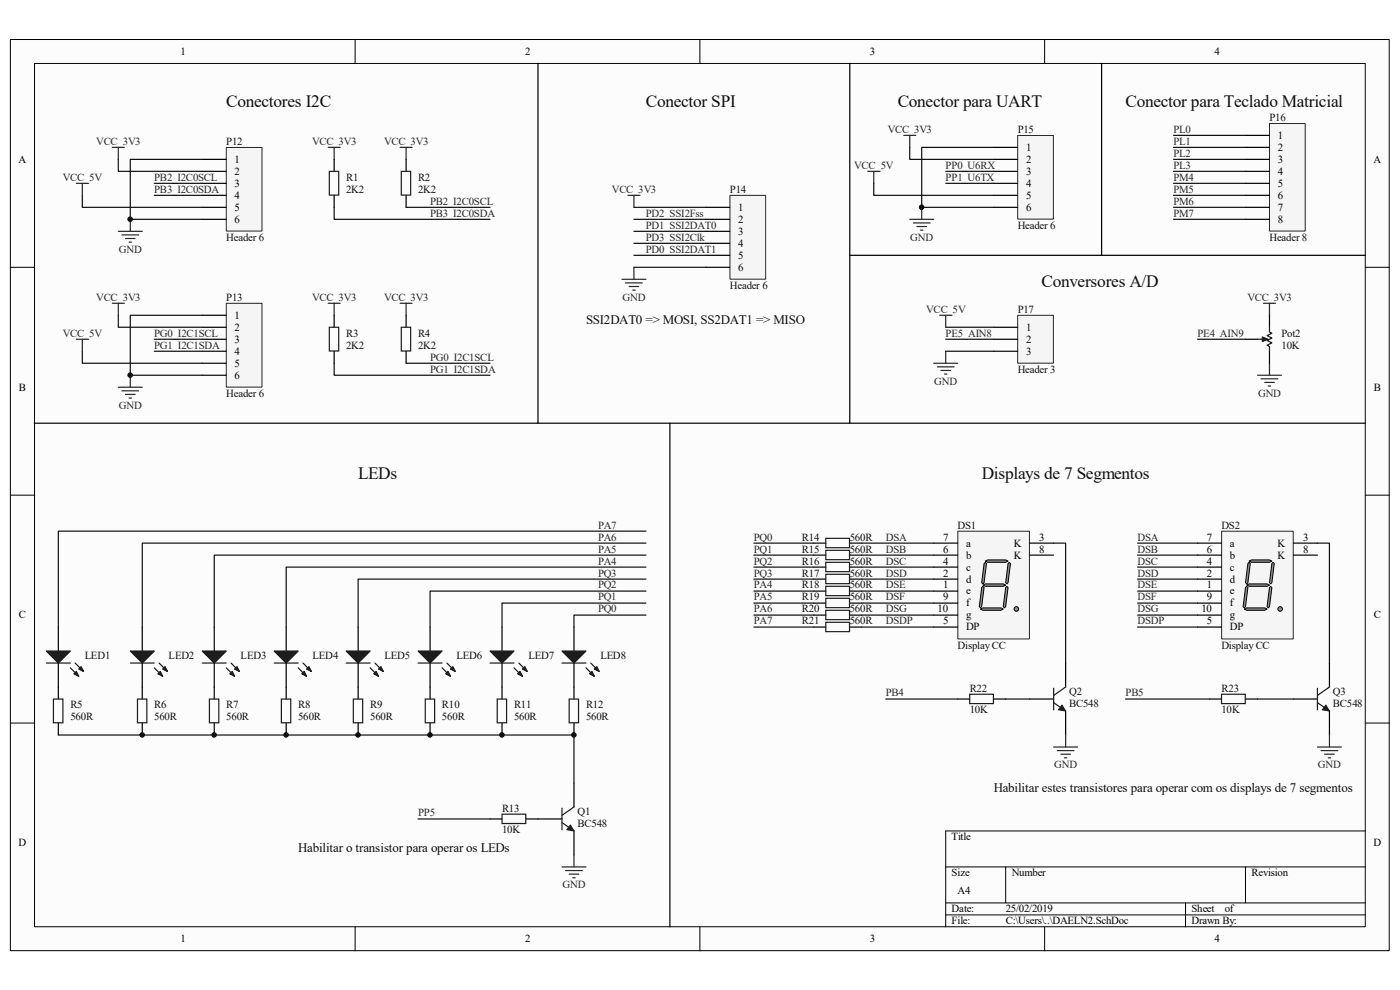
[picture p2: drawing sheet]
<svg xmlns="http://www.w3.org/2000/svg" width="297mm" height="210mm" viewBox="0 0 297 210" stroke-linecap="round" stroke-linejoin="round" font-family="sans-serif">
<path d="M2.2 8.4h292.5v193.3h-292.5z" fill="#fcfcfc"/>
<path d="M2.2 8.4h292.5v193.3h-292.5z" fill="none" stroke="#000" stroke-width=".21"/>
<path d="M7.4 13.5h282.2v183.1h-282.2z" fill="#fcfcfc"/>
<g fill="none" stroke="#000" stroke-width=".21">
<path d="M7.3 13.5h282.3v183.1h-282.3zM75.3 8.4v5.1M148.5 8.4v5.1M221.6 8.4v5.1M2.2 56.7h5.1M289.7 56.7h5.1M2.2 105h5.1M289.7 105h5.1M2.2 153.4h5.1M289.7 153.4h5.1M289.7 176.3h-89.1v20.3M75.3 196.6v5.1"/>
<path d="M148.5 196.6v5.1M200.6 183.9h89.1M200.6 191.5h89.1M200.6 194.1h89.1M213.4 183.9v7.6M221.6 196.6v5.1M251.5 191.5v5.1M264.2 183.9v7.6"/>
</g>
<g fill="none" stroke="#262626" stroke-width=".25">
<path d="M23.8 31.3h2.6M25.1 31.3v2.5M69.6 31.3h2.6M70.9 31.3v2.5M84.9 31.3h2.5M86.2 31.3v2.5M191.7 28.7h2.6M193 28.7v2.6M25.1 49.1h5.1M25.9 49.8h3.5M26.6 50.6h2.1M27.4 51.4h.5"/>
<path d="M27.6 46.5v2.6M131.9 59.2h5.1M133.2 41.4h2.6M134.5 41.4v2.6M134.5 56.7v2.5M193 46.5h5.1M193.8 47.3h3.5M194.5 48.1h2.1M195.3 48.8h.5M195.5 44v2.5M23.8 64.3h2.6M25.1 64.3v2.6"/>
<path d="M27.6 79.6v2.5M69.6 64.3h2.6M70.9 64.3v2.6M84.9 64.3h2.5M86.2 64.3v2.6M132.7 60h3.6M133.5 60.8h2M134.2 61.5h.5M198.1 77.1h5.1M198.9 77.8h3.5M199.4 66.9h2.5M199.6 78.6h2"/>
<path d="M200.4 79.3h.5M200.6 66.9v2.5M200.6 74.5v2.6M25.1 82.1h5.1M25.9 82.9h3.5M26.6 83.7h2.1M27.4 84.4h.5M119.2 183.9h5.1M120 184.7h3.5M120.8 185.4h2M121.5 186.2h.5M121.8 181.4v2.5"/>
</g>
<g fill="none" stroke="#000" stroke-width=".25">
<path d="M114.1 13.5v76.3h-106.8M180.3 13.5v76.3h-66.2M233.7 13.5v40.7M70.9 33.8v2.6M86.2 33.8v2.6M70.9 41.4v2.6M86.2 41.4v2.6M180.3 54.2h109.4M70.9 66.9v2.5M70.9 74.5v2.6M86.2 66.9v2.5M86.2 74.5v2.6"/>
<path d="M142.1 89.8v106.8M12.4 133v5.1M30.2 133v5.1M45.5 133v5.1M60.7 133v5.1M76 133v5.1M91.2 133v5.1M106.5 133v5.1M121.8 133v5.1M12.4 140.7v7.6M12.4 153.4v2.5M30.2 140.7v7.6"/>
<path d="M30.2 153.4v2.5M45.5 140.7v7.6M45.5 153.4v2.5M60.7 140.7v7.6M60.7 153.4v2.5M76 140.7v7.6M76 153.4v2.5M91.2 140.7v7.6M91.2 153.4v2.5M106.5 140.7v7.6M106.5 153.4v2.5M121.8 140.7v7.6"/>
<path d="M121.8 153.4v2.5M104 173.7h2.5M111.6 173.7h7.6M121.8 166.1v5.1M121.8 176.3v5.1"/>
</g>
<g fill="none" stroke="#1c1c1c" stroke-width=".25">
<path d="M69.9 36.4h2v5h-2zM85.1 36.4h2v5h-2zM69.9 69.4h2v5.1h-2zM85.1 69.4h2v5.1h-2zM9.8 140.7h5.1M11.3 148.3h2v5h-2zM14.9 141.7l1.8 1.8M15.9 140.7l1.8 1.7M27.6 140.7h5.1M29.2 148.3h2v5h-2zM32.7 141.7l1.8 1.8M33.7 140.7l1.8 1.7"/>
<path d="M42.9 140.7h5.1M44.4 148.3h2v5h-2zM48 141.7l1.8 1.8M49 140.7l1.8 1.7M58.2 140.7h5.1M59.7 148.3h2v5h-2zM63.3 141.7l1.7 1.8M64.3 140.7l1.8 1.7M73.4 140.7h5.1M75 148.3h1.9v5h-1.9zM78.5 141.7l1.8 1.8M79.5 140.7l1.8 1.7"/>
<path d="M88.7 140.7h5.1M90.2 148.3h2v5h-2zM93.8 141.7l1.8 1.8M94.8 140.7l1.8 1.7M104 140.7h5M105.5 148.3h2v5h-2zM109 141.7l1.8 1.8M110.1 140.7l1.7 1.7M119.2 140.7h5.1M120.8 148.3h1.9v5h-1.9zM124.3 141.7l1.8 1.8M125.3 140.7l1.8 1.7"/>
<path d="M106.5 172.7h5v2h-5zM119.2 174.5l2.6 1.8M119.2 171.4v4.6M121.8 171.2l-2.6 1.8"/>
</g>
<g fill="#1c1c1c" stroke="#1c1c1c" stroke-width=".25">
<path d="M9.8 138.1h5.1l-2.5 2.6z"/>
<path d="M16.2 142.4l.5 1.1-1-.6z"/>
<path d="M17.2 141.4l.5 1-1-.5z"/>
<path d="M27.6 138.1h5.1l-2.5 2.6z"/>
<path d="M34 142.4l.5 1.1-1-.6z"/>
<path d="M35 141.4l.5 1-1-.5z"/>
<path d="M42.9 138.1h5.1l-2.5 2.6z"/>
<path d="M49.3 142.4l.5 1.1-1-.6z"/>
<path d="M50.3 141.4l.5 1-1-.5z"/>
<path d="M58.2 138.1h5.1l-2.6 2.6z"/>
<path d="M64.5 142.4l.5 1.1-1-.6z"/>
<path d="M65 141.9l.5-.5 .6 1z"/>
<path d="M73.4 138.1h5.1l-2.5 2.6z"/>
<path d="M79.8 142.4l.5 1.1-1-.6z"/>
<path d="M80.3 141.9l.5-.5 .5 1z"/>
<path d="M88.7 138.1h5.1l-2.6 2.6z"/>
<path d="M95.1 142.4l.5 1.1-1.1-.6z"/>
<path d="M95.6 141.9l.5-.5 .5 1z"/>
<path d="M104 138.1h5l-2.5 2.6z"/>
<path d="M110.3 142.4l.5 1.1-1-.6z"/>
<path d="M110.8 141.9l.5-.5 .5 1z"/>
<path d="M119.2 138.1h5.1l-2.5 2.6z"/>
<path d="M125.6 142.4l.5 1.1-1-.6z"/>
<path d="M126.1 141.9l.5-.5 .5 1z"/>
</g>
<path d="M121 175l.8 1.3-1.6-.3z" fill="#1c1c1c" stroke="#1c1c1c" stroke-width=".21"/>
<path d="M215.9 66.9h7.6v10.1h-7.6z" fill="#f5f5f5"/>
<path d="M215.9 66.9h7.6v10.1h-7.6z" fill="none" stroke="#262626" stroke-width=".21"/>
<path d="M210.8 69.4h5.1M210.8 72h5.1M210.8 74.5h5.1" fill="none" stroke="#000" stroke-width=".25"/>
<path d="M266.8 79.6h5.1M268 64.3h2.6M269.3 64.3v2.6M269.3 77.1v2.5M267.5 80.4h3.6M268.3 81.1h2M269.1 81.9h.5" fill="none" stroke="#262626" stroke-width=".25"/>
<path d="M269.4 26.2h7.5v22.8h-7.5z" fill="#f5f5f5"/>
<path d="M269.3 26.2h7.6v22.8h-7.6z" fill="none" stroke="#262626" stroke-width=".21"/>
<path d="M264.2 28.7h5.1M264.2 31.3h5.1M264.2 33.8h5.1M264.2 36.4h5.1M264.2 38.9h5.1M264.2 41.4h5.1M264.2 44h5.1M264.2 46.5h5.1" fill="none" stroke="#000" stroke-width=".25"/>
<path d="M154.9 41.5h7.5v17.7h-7.5z" fill="#f5f5f5"/>
<path d="M154.9 41.4h7.5v17.8h-7.5z" fill="none" stroke="#262626" stroke-width=".21"/>
<path d="M149.8 44h5M149.8 46.5h5M149.8 49.1h5M149.8 51.6h5M149.8 54.2h5M149.8 56.7h5" fill="none" stroke="#000" stroke-width=".25"/>
<path d="M215.9 28.8h7.6v17.7h-7.6z" fill="#f5f5f5"/>
<path d="M215.9 28.7h7.6v17.8h-7.6z" fill="none" stroke="#262626" stroke-width=".21"/>
<path d="M210.8 31.3h5.1M210.8 33.8h5.1M210.8 36.4h5.1M210.8 38.9h5.1M210.8 41.4h5.1M210.8 44h5.1" fill="none" stroke="#000" stroke-width=".25"/>
<path d="M48 64.4h7.6v17.7h-7.6z" fill="#f5f5f5"/>
<path d="M48 64.3h7.6v17.8h-7.6z" fill="none" stroke="#262626" stroke-width=".21"/>
<path d="M42.9 66.9h5.1M42.9 69.4h5.1M42.9 72h5.1M42.9 74.5h5.1M42.9 77.1h5.1M42.9 79.6h5.1" fill="none" stroke="#000" stroke-width=".25"/>
<path d="M48 31.3h7.6v17.7h-7.6z" fill="#f5f5f5"/>
<path d="M48 31.3h7.6v17.7h-7.6z" fill="none" stroke="#262626" stroke-width=".21"/>
<path d="M42.9 33.8h5.1M42.9 36.4h5.1M42.9 38.9h5.1M42.9 41.4h5.1M42.9 44h5.1M42.9 46.5h5.1M264.2 72h2.6M269.3 66.9v2.5M269.3 74.5v2.6M180.3 89.8h109.4" fill="none" stroke="#000" stroke-width=".25"/>
<g fill="none" stroke="#0e0e0e" stroke-width=".25">
<path d="M32.7 38.9h10.2M200.6 38.9h10.2M200.6 36.4h10.2M249 38.9h15.2M249 28.7h15.2M249 33.8h15.2M249 36.4h15.2M249 31.3h15.2M32.7 41.4h10.2M70.9 44v2.5h33.1M86.2 44h17.8M134.5 44h15.3"/>
<path d="M134.5 56.7h15.3M134.5 54.2h15.3M134.5 51.6h15.3M134.5 49.1h15.3M134.5 46.5h15.3M249 41.4h15.2M249 44h15.2M249 46.5h15.2M32.7 72h10.2M32.7 74.5h10.2M70.9 77.1v2.5h33.1M86.2 77.1h17.8"/>
<path d="M200.6 72h10.2M200.6 74.5h10.2M200.6 69.4h10.2M254.1 72h10.1M137 112.7h-124.6v20.3M137 117.8h-91.5v15.2M137 115.2h-106.8v17.8M137 130.5h-15.2v2.5M137 125.4h-45.8v7.6M137 127.9h-30.5v5.1M137 122.9h-61v10.1M137 120.3h-76.3v12.7"/>
<path d="M12.4 155.9h109.4v10.2M88.7 173.7h15.3"/>
</g>
<path d="M266.8 72h1M269.3 69.4v1l.5 .3-1 .5 1 .5-1 .5 1 .5-1 .5 .5 .3v1" fill="none" stroke="#1c1c1c" stroke-width=".25"/>
<path d="M267.8 71.5l1.3 .5-1.3 .5z" fill="#1c1c1c" stroke="#1c1c1c" stroke-width=".21"/>
<path d="M203.2 112.7h15.2v22.9h-15.2z" fill="#f5f5f5"/>
<path d="M203.2 112.7h15.2v22.9h-15.2z" fill="none" stroke="#262626" stroke-width=".21"/>
<path d="M198.1 115.2h5.1M198.1 117.8h5.1M218.4 115.2h5.1M198.1 127.9h5.1M198.1 130.5h5.1M198.1 125.4h5.1M198.1 122.9h5.1M198.1 120.3h5.1M198.1 133h5.1" fill="none" stroke="#000" stroke-width=".25"/>
<g fill="#949494" stroke="#000" stroke-width=".21">
<path d="M208 129.2l.5-.2h3.8l.5 .2-.5 .3h-3.8z" fill-rule="evenodd"/>
<path d="M208.5 124.1l.5-.2h3.8l.6 .2-.6 .3h-3.8z" fill-rule="evenodd"/>
<path d="M209 119l.5-.2h3.9l.5 .2-.5 .3h-3.9z" fill-rule="evenodd"/>
<path d="M213.9 119.5l.2-.2 .3 .2-.5 4.1-.3 .3-.2-.3z" fill-rule="evenodd"/>
<path d="M208.8 119.5l.2-.2 .3 .2-.5 4.1-.3 .3-.2-.3z" fill-rule="evenodd"/>
<path d="M208.5 124.4l.3 .2-.5 4.1-.3 .3-.2-.3 .5-4.1z" fill-rule="evenodd"/>
<path d="M213.4 124.6l.2-.2 .3 .2-.5 4.1-.3 .3-.3-.3z" fill-rule="evenodd"/>
</g>
<path d="M218.4 117.8h5.1" fill="none" stroke="#000" stroke-width=".25"/>
<circle cx="215.6" cy="129.2" r=".48" fill="#949494" stroke="#000" stroke-width=".21"/>
<path d="M259.2 112.7h15.2v22.9h-15.2z" fill="#f5f5f5"/>
<path d="M259.2 112.7h15.2v22.9h-15.2z" fill="none" stroke="#262626" stroke-width=".21"/>
<path d="M254.1 115.2h5M254.1 117.8h5M274.4 115.2h5.1M254.1 127.9h5M254.1 130.5h5M254.1 125.4h5M254.1 122.9h5M254.1 120.3h5M254.1 133h5" fill="none" stroke="#000" stroke-width=".25"/>
<g fill="#949494" stroke="#000" stroke-width=".21">
<path d="M264 129.2l.5-.2h3.8l.5 .2-.5 .3h-3.8z" fill-rule="evenodd"/>
<path d="M264.5 124.1l.5-.2h3.8l.5 .2-.5 .3h-3.8z" fill-rule="evenodd"/>
<path d="M265 119l.5-.2h3.8l.5 .2-.5 .3h-3.8z" fill-rule="evenodd"/>
<path d="M270.1 119.3l.2 .2-.5 4.1-.2 .3-.3-.3 .5-4.1z" fill-rule="evenodd"/>
<path d="M265 119.3l.3 .2-.6 4.1-.2 .3-.3-.3 .5-4.1z" fill-rule="evenodd"/>
<path d="M264.2 124.6l.3-.2 .2 .2-.5 4.1-.2 .3-.3-.3z" fill-rule="evenodd"/>
<path d="M269.6 124.4l.2 .2-.5 4.1-.2 .3-.3-.3 .5-4.1z" fill-rule="evenodd"/>
</g>
<path d="M274.4 117.8h5.1" fill="none" stroke="#000" stroke-width=".25"/>
<circle cx="271.6" cy="129.2" r=".48" fill="#949494" stroke="#000" stroke-width=".21"/>
<g fill="none" stroke="#0e0e0e" stroke-width=".25">
<path d="M25.1 33.8v2.6h17.8M42.9 33.8h-15.3v12.7h15.3M185.4 38.9v2.5h25.4M193 31.3v2.5h17.8M210.8 31.3h-15.3v12.7h15.3M17.5 41.4v2.6h25.4M17.5 74.5v2.6h25.4M25.1 66.9v2.5h17.8M42.9 66.9h-15.3v12.7h15.3M159.9 115.2h12.7M159.9 117.8h12.7M182.8 115.2h15.3"/>
<path d="M182.8 117.8h15.3M223.5 115.2h2.6v25.5M241.3 115.2h12.8M241.3 117.8h12.8M279.5 115.2h2.5v25.5M159.9 120.3h12.7M159.9 122.9h12.7M159.9 125.4h12.7M159.9 127.9h12.7M159.9 130.5h12.7M159.9 133h12.7M182.8 120.3h15.3"/>
<path d="M182.8 122.9h15.3M182.8 125.4h15.3M182.8 127.9h15.3M182.8 130.5h15.3M182.8 133h15.3M241.3 120.3h12.8M241.3 122.9h12.8M241.3 125.4h12.8M241.3 127.9h12.8M241.3 130.5h12.8M241.3 133h12.8M187.9 148.3h15.3"/>
<path d="M213.4 148.3h5M238.8 148.3h17.8M266.8 148.3h7.6"/>
</g>
<g fill="none" stroke="#000" stroke-width=".25">
<path d="M172.6 115.2h2.6M172.6 117.8h2.6M180.3 115.2h2.5M180.3 117.8h2.5M172.6 120.3h2.6M172.6 122.9h2.6M172.6 125.4h2.6M172.6 127.9h2.6M172.6 130.5h2.6M172.6 133h2.6M180.3 120.3h2.5M180.3 122.9h2.5"/>
<path d="M180.3 125.4h2.5M180.3 127.9h2.5M180.3 130.5h2.5M180.3 133h2.5M203.2 148.3h2.5M210.8 148.3h2.6M218.4 148.3h5.1M226.1 140.7v5M226.1 150.8v5.1M256.6 148.3h2.5M264.2 148.3h2.6M274.4 148.3h5.1"/>
<path d="M282 140.7v5M282 150.8v5.1"/>
</g>
<g fill="none" stroke="#1c1c1c" stroke-width=".25">
<path d="M175.2 114.2h5v2h-5zM175.2 116.7h5v2h-5zM175.2 119.3h5v2h-5zM175.2 121.8h5v2h-5zM175.2 124.4h5v2h-5zM175.2 126.9h5v2h-5zM175.2 129.5h5v2h-5zM175.2 132h5v2h-5zM205.7 147.3h5.1v2h-5.1zM223.5 149.1l2.6 1.7M223.5 146v4.6M226.1 145.7l-2.6 1.8"/>
<path d="M259.1 147.3h5.1v2h-5.1zM279.5 149.1l2.5 1.7M279.5 146v4.6M282 145.7l-2.5 1.8"/>
</g>
<g fill="#1c1c1c" stroke="#1c1c1c" stroke-width=".21">
<path d="M225.3 149.6l.8 1.2-1.6-.2z"/>
<path d="M281.3 149.6l.7 1.2-1.5-.2z"/>
</g>
<g fill="none" stroke="#262626" stroke-width=".25">
<path d="M16.2 38.9h2.5M17.5 38.9v2.5M184.1 36.4h2.5M185.4 36.4v2.5M16.2 72h2.5M17.5 72v2.5M223.5 158.5h5.1M224.3 159.2h3.6M225.1 160h2M226.1 155.9v2.6M279.5 158.5h5.1M280.3 159.2h3.5"/>
<path d="M281 160h2.1M282 155.9v2.6M225.8 160.8h.5M281.8 160.8h.5"/>
</g>
<g fill="#0e0e0e" stroke="#0e0e0e" stroke-width=".21">
<circle cx="27.6" cy="79.6" r=".48"/>
<circle cx="27.6" cy="46.5" r=".48"/>
<circle cx="30.2" cy="155.9" r=".48"/>
<circle cx="45.4" cy="155.9" r=".48"/>
<circle cx="60.7" cy="155.9" r=".48"/>
<circle cx="76" cy="155.9" r=".48"/>
<circle cx="91.2" cy="155.9" r=".48"/>
<circle cx="106.5" cy="155.9" r=".48"/>
<circle cx="121.7" cy="155.9" r=".48"/>
<circle cx="195.5" cy="44" r=".48"/>
</g>
<g font-size="3.7" fill="#0e0e0e">
<text x="48" y="22.8">Conectores I2C</text>
<text x="137" y="22.8">Conector SPI</text>
<text x="190.5" y="22.8">Conector para UART</text>
<text x="238.8" y="22.8">Conector para Teclado Matricial</text>
<text x="221" y="61">Conversores A/D</text>
<text x="76" y="101.6">LEDs</text>
<text x="208.3" y="101.6">Displays de 7 Segmentos</text>
</g>
<g font-size="2.8" fill="#0e0e0e">
<text x="124.3" y="68.8">SSI2DAT0 =&gt; MOSI, SS2DAT1 =&gt; MISO</text>
<text x="210.8" y="168">Habilitar estes transistores para operar com os displays de 7 segmentos</text>
<text x="63.2" y="180.7">Habilitar o transistor para operar os LEDs</text>
</g>
<g font-size="2.3">
<text x="38.3" y="11.6">1</text>
<text x="111.4" y="11.6">2</text>
<text x="184.5" y="11.6">3</text>
<text x="257.7" y="11.6">4</text>
<text x="271.1" y="29.4">1</text>
<text x="3.9" y="34.5">A</text>
<text x="49.8" y="34.5">1</text>
<text x="217.7" y="32">1</text>
<text x="217.7" y="34.5">2</text>
<text x="271.1" y="32">2</text>
<text x="271.1" y="34.5">3</text>
<text x="291.4" y="34.5">A</text>
<text x="49.8" y="37.1">2</text>
<text x="49.8" y="39.6">3</text>
<text x="217.7" y="37.1">3</text>
<text x="217.7" y="39.6">4</text>
<text x="271.1" y="37.1">4</text>
<text x="271.1" y="39.6">5</text>
<text x="49.8" y="42.2">4</text>
<text x="49.8" y="44.7">5</text>
<text x="49.8" y="47.2">6</text>
<text x="156.6" y="44.7">1</text>
<text x="156.6" y="47.2">2</text>
<text x="217.7" y="42.2">5</text>
<text x="217.7" y="44.7">6</text>
<text x="271.1" y="42.2">6</text>
<text x="271.1" y="44.7">7</text>
<text x="271.1" y="47.2">8</text>
<text x="156.6" y="49.8">3</text>
<text x="156.6" y="52.3">4</text>
<text x="156.6" y="54.9">5</text>
<text x="156.6" y="57.4">6</text>
<text x="49.8" y="67.6">1</text>
<text x="49.8" y="70.1">2</text>
<text x="217.7" y="70.1">1</text>
<text x="49.8" y="72.7">3</text>
<text x="49.8" y="75.2">4</text>
<text x="49.8" y="77.8">5</text>
<text x="217.7" y="72.7">2</text>
<text x="217.7" y="75.2">3</text>
<text x="4" y="82.8">B</text>
<text x="49.8" y="80.3">6</text>
<text x="291.5" y="82.8">B</text>
<text x="200.1" y="119.8">4</text>
<text x="200.1" y="117.2">6</text>
<text x="200.1" y="114.7">7</text>
<text x="205" y="118.5">b</text>
<text x="205" y="116">a</text>
<text x="215.1" y="116">K</text>
<text x="215.1" y="118.5">K</text>
<text x="220.5" y="114.7">3</text>
<text x="220.5" y="117.2">8</text>
<text x="256" y="119.8">4</text>
<text x="256" y="117.2">6</text>
<text x="256" y="114.7">7</text>
<text x="260.9" y="118.5">b</text>
<text x="260.9" y="116">a</text>
<text x="271" y="116">K</text>
<text x="271" y="118.5">K</text>
<text x="276.4" y="114.7">3</text>
<text x="276.4" y="117.2">8</text>
<text x="200.1" y="124.8">1</text>
<text x="200.1" y="122.3">2</text>
<text x="205" y="123.6">d</text>
<text x="205" y="121">c</text>
<text x="256" y="124.8">1</text>
<text x="256" y="122.3">2</text>
<text x="260.9" y="123.6">d</text>
<text x="260.9" y="121">c</text>
<text x="4" y="131.2">C</text>
<text x="198.9" y="129.9">10</text>
<text x="200.1" y="127.4">9</text>
<text x="205" y="128.7">f</text>
<text x="205" y="131.2">g</text>
<text x="205" y="126.1">e</text>
<text x="254.9" y="129.9">10</text>
<text x="256" y="127.4">9</text>
<text x="260.9" y="128.7">f</text>
<text x="260.9" y="131.2">g</text>
<text x="260.9" y="126.1">e</text>
<text x="291.5" y="131.2">C</text>
<text x="200.1" y="132.5">5</text>
<text x="205" y="133.7">DP</text>
<text x="256" y="132.5">5</text>
<text x="260.9" y="133.7">DP</text>
<text x="3.9" y="179.5">D</text>
<text x="201.9" y="178.3">Title</text>
<text x="291.4" y="179.5">D</text>
<text x="201.9" y="185.9">Size</text>
<text x="214.6" y="185.9">Number</text>
<text x="265.5" y="185.9">Revision</text>
<text x="203.2" y="189.7">A4</text>
<text x="201.9" y="193.5">Date:</text>
<text x="201.9" y="196.1">File:</text>
<text x="213.4" y="193.5">25/02/2019</text>
<text x="213.4" y="196.1">C:\Users\..\DAELN2.SchDoc</text>
<text x="252.8" y="196.1">Drawn By:</text>
<text x="252.8" y="193.5">Sheet</text>
<text x="259.8" y="193.5">of</text>
<text x="38.3" y="199.9">1</text>
<text x="111.4" y="199.9">2</text>
<text x="184.5" y="199.9">3</text>
<text x="257.7" y="199.9">4</text>
</g>
<g font-size="2.3" fill="#262626">
<text x="188.3" y="28.2">VCC_3V3</text>
<text x="249" y="28.2">PL0</text>
<text x="20.4" y="30.7">VCC_3V3</text>
<text x="66.2" y="30.7">VCC_3V3</text>
<text x="81.5" y="30.7">VCC_3V3</text>
<text x="181.2" y="35.8">VCC_5V</text>
<text x="200.6" y="35.8">PP0_U6RX</text>
<text x="249" y="30.7">PL1</text>
<text x="249" y="33.3">PL2</text>
<text x="249" y="35.8">PL3</text>
<text x="13.3" y="38.4">VCC_5V</text>
<text x="32.7" y="38.4">PB2_I2C0SCL</text>
<text x="32.7" y="40.9">PB3_I2C0SDA</text>
<text x="129.8" y="40.9">VCC_3V3</text>
<text x="200.6" y="38.4">PP1_U6TX</text>
<text x="249" y="38.4">PM4</text>
<text x="249" y="40.9">PM5</text>
<text x="91.2" y="43.4">PB2_I2C0SCL</text>
<text x="91.2" y="46">PB3_I2C0SDA</text>
<text x="137" y="46">PD2_SSI2Fss</text>
<text x="249" y="43.4">PM6</text>
<text x="249" y="46">PM7</text>
<text x="25.2" y="53.6">GND</text>
<text x="137" y="48.5">PD1_SSI2DAT0</text>
<text x="137" y="51.1">PD3_SSI2Clk</text>
<text x="137" y="53.6">PD0_SSI2DAT1</text>
<text x="193.1" y="51.1">GND</text>
<text x="20.4" y="63.8">VCC_3V3</text>
<text x="66.2" y="63.8">VCC_3V3</text>
<text x="81.5" y="63.8">VCC_3V3</text>
<text x="132.1" y="63.8">GND</text>
<text x="264.6" y="63.8">VCC_3V3</text>
<text x="13.3" y="71.4">VCC_5V</text>
<text x="32.7" y="71.4">PG0_I2C1SCL</text>
<text x="196.5" y="66.3">VCC_5V</text>
<text x="200.6" y="71.4">PE5_AIN8</text>
<text x="254" y="71.4">PE4_AIN9</text>
<text x="32.7" y="74">PG1_I2C1SDA</text>
<text x="91.2" y="76.5">PG0_I2C1SCL</text>
<text x="91.2" y="79">PG1_I2C1SDA</text>
<text x="198.2" y="81.6">GND</text>
<text x="25.2" y="86.7">GND</text>
<text x="266.9" y="84.1">GND</text>
<text x="126.9" y="112.1">PA7</text>
<text x="126.9" y="114.7">PA6</text>
<text x="126.9" y="117.2">PA5</text>
<text x="126.9" y="119.8">PA4</text>
<text x="159.9" y="114.7">PQ0</text>
<text x="159.9" y="117.2">PQ1</text>
<text x="159.9" y="119.8">PQ2</text>
<text x="187.9" y="114.7">DSA</text>
<text x="187.9" y="117.2">DSB</text>
<text x="187.9" y="119.8">DSC</text>
<text x="241.3" y="114.7">DSA</text>
<text x="241.3" y="117.2">DSB</text>
<text x="241.3" y="119.8">DSC</text>
<text x="126.9" y="122.3">PQ3</text>
<text x="126.9" y="124.8">PQ2</text>
<text x="159.9" y="122.3">PQ3</text>
<text x="159.9" y="124.8">PA4</text>
<text x="187.9" y="122.3">DSD</text>
<text x="187.9" y="124.8">DSE</text>
<text x="241.3" y="122.3">DSD</text>
<text x="241.3" y="124.8">DSE</text>
<text x="126.9" y="127.4">PQ1</text>
<text x="126.9" y="129.9">PQ0</text>
<text x="159.9" y="127.4">PA5</text>
<text x="159.9" y="129.9">PA6</text>
<text x="187.9" y="127.4">DSF</text>
<text x="187.9" y="129.9">DSG</text>
<text x="241.3" y="127.4">DSF</text>
<text x="241.3" y="129.9">DSG</text>
<text x="159.9" y="132.5">PA7</text>
<text x="187.9" y="132.5">DSDP</text>
<text x="241.3" y="132.5">DSDP</text>
<text x="187.9" y="147.7">PB4</text>
<text x="238.8" y="147.7">PB5</text>
<text x="223.6" y="163">GND</text>
<text x="279.6" y="163">GND</text>
<text x="88.7" y="173.2">PP5</text>
<text x="119.3" y="188.4">GND</text>
</g>
<g font-size="2.3" fill="#0e0e0e">
<text x="215.9" y="28.2">P15</text>
<text x="269.3" y="25.6">P16</text>
<text x="48" y="30.7">P12</text>
<text x="73.4" y="40.9">2K2</text>
<text x="73.4" y="38.4">R1</text>
<text x="88.7" y="40.9">2K2</text>
<text x="88.7" y="38.4">R2</text>
<text x="154.9" y="40.9">P14</text>
<text x="48" y="51.1">Header 6</text>
<text x="215.9" y="48.5">Header 6</text>
<text x="269.3" y="51.1">Header 8</text>
<text x="48" y="63.8">P13</text>
<text x="154.9" y="61.3">Header 6</text>
<text x="73.4" y="71.4">R3</text>
<text x="88.7" y="71.4">R4</text>
<text x="215.9" y="66.3">P17</text>
<text x="271.9" y="71.4">Pot2</text>
<text x="73.4" y="74">2K2</text>
<text x="88.7" y="74">2K2</text>
<text x="271.9" y="74">10K</text>
<text x="215.9" y="79">Header 3</text>
<text x="48" y="84.1">Header 6</text>
<text x="203.2" y="112.1">DS1</text>
<text x="259.2" y="112.1">DS2</text>
<text x="170.1" y="114.7">R14</text>
<text x="170.1" y="117.2">R15</text>
<text x="170.1" y="119.8">R16</text>
<text x="180.3" y="114.7">560R</text>
<text x="180.3" y="117.2">560R</text>
<text x="180.3" y="119.8">560R</text>
<text x="170.1" y="122.3">R17</text>
<text x="170.1" y="124.8">R18</text>
<text x="180.3" y="122.3">560R</text>
<text x="180.3" y="124.8">560R</text>
<text x="170.1" y="127.4">R19</text>
<text x="170.1" y="129.9">R20</text>
<text x="180.3" y="127.4">560R</text>
<text x="180.3" y="129.9">560R</text>
<text x="170.1" y="132.5">R21</text>
<text x="180.3" y="132.5">560R</text>
<text x="203.2" y="137.6">Display CC</text>
<text x="259.2" y="137.6">Display CC</text>
<text x="18" y="139.9">LED1</text>
<text x="35.8" y="139.9">LED2</text>
<text x="51.1" y="139.9">LED3</text>
<text x="66.3" y="139.9">LED4</text>
<text x="81.6" y="139.9">LED5</text>
<text x="96.9" y="139.9">LED6</text>
<text x="112.1" y="139.9">LED7</text>
<text x="127.4" y="139.9">LED8</text>
<text x="205.7" y="146.7">R22</text>
<text x="226.8" y="147.5">Q2</text>
<text x="259.2" y="146.7">R23</text>
<text x="282.8" y="147.5">Q3</text>
<text x="14.9" y="152.8">560R</text>
<text x="14.9" y="150.3">R5</text>
<text x="32.7" y="152.8">560R</text>
<text x="32.7" y="150.3">R6</text>
<text x="48" y="152.8">560R</text>
<text x="48" y="150.3">R7</text>
<text x="63.2" y="152.8">560R</text>
<text x="63.2" y="150.3">R8</text>
<text x="78.5" y="152.8">560R</text>
<text x="78.5" y="150.3">R9</text>
<text x="93.8" y="152.8">560R</text>
<text x="93.8" y="150.3">R10</text>
<text x="109.1" y="152.8">560R</text>
<text x="109.1" y="150.3">R11</text>
<text x="124.3" y="152.8">560R</text>
<text x="124.3" y="150.3">R12</text>
<text x="205.7" y="151.3">10K</text>
<text x="226.8" y="150">BC548</text>
<text x="259.2" y="151.3">10K</text>
<text x="282.8" y="150">BC548</text>
<text x="106.5" y="172.2">R13</text>
<text x="122.5" y="172.9">Q1</text>
<text x="106.5" y="176.7">10K</text>
<text x="122.5" y="175.5">BC548</text>
</g>
</svg>
